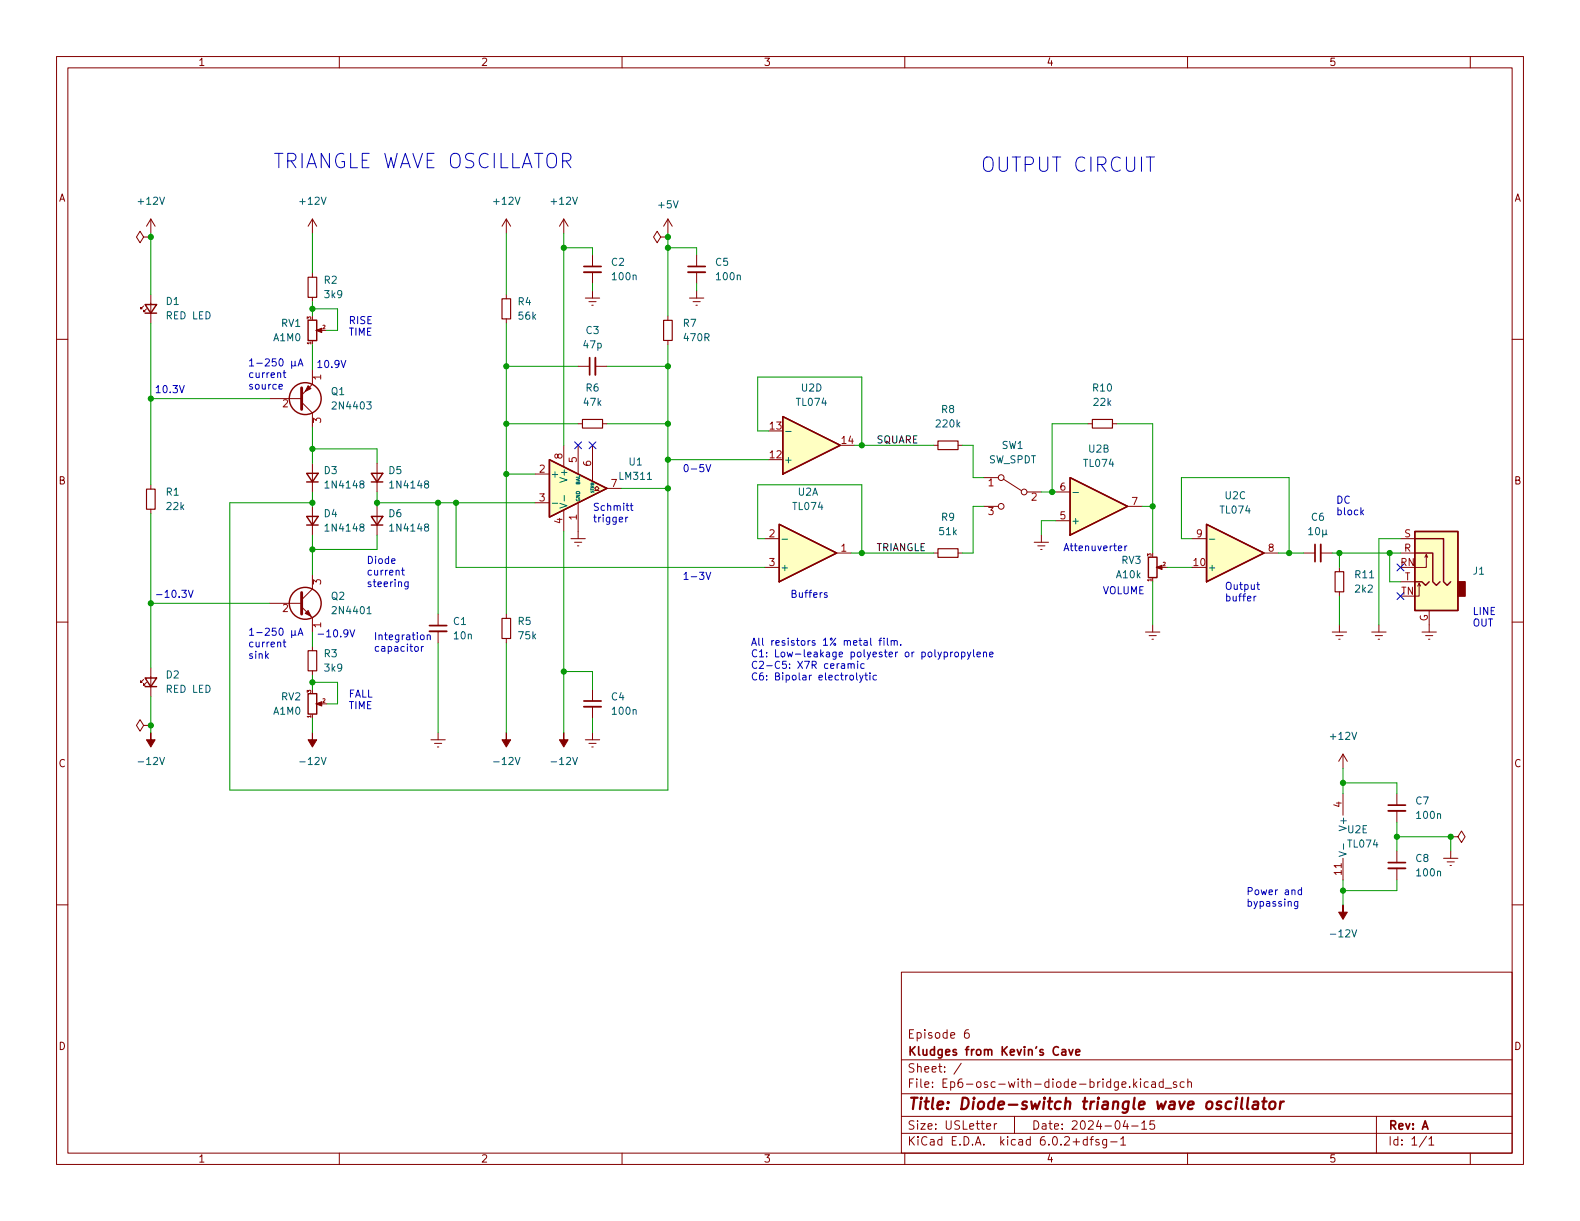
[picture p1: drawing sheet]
<svg xmlns="http://www.w3.org/2000/svg" width="279mm" height="216mm" viewBox="0 0 279 216" stroke-linecap="round" stroke-linejoin="round" font-family="sans-serif">
<g fill="none" stroke="#840000" stroke-width=".18">
<path d="M10 10h259.4v195.9h-259.4zM12 12h255.4v191.9h-255.4zM60 10v2M110 10v2M160 10v2M210 10v2M260 10v2M26.7 38.7v2.6M26.7 38.7l-.8 1.3M26.7 38.7l.7 1.3M55.2 38.7l-.7 1.3M55.2 38.7v2.6"/>
<path d="M55.2 38.7l.8 1.3M89.5 38.7l-.7 1.3M89.5 38.7v2.6M89.5 38.7l.8 1.3M99.7 38.7l-.8 1.3M99.7 38.7v2.6M99.7 38.7l.8 1.3M118.1 38.7v2.6M118.1 38.7l-.8 1.3M118.1 38.7l.8 1.3M10 60h2M25.4 54.1l-.5 .5v-.2v.2h.2"/>
<path d="M25.4 41.9l-.6-1-.7 1 .7 1 .6-1h1.3M25.9 54.6l-.5 .5v-.2v.2h.3M26.7 41.9h.1M26.7 52.1v5.1M55.2 48.3v.7M55.2 52.6v.7M89.5 52.1v.7M89.5 56.4v.8M103.5 52.7h2.5M104.1 53.3h1.3M104.6 54h.3M104.8 45.1v2"/>
<path d="M104.8 48.1v2.1M104.8 51.4v1.3M116.8 41.9l-.6-1-.6 1 .6 1 .6-1h1.3M118.1 41.9h.1M118.1 55.9v.7M121.9 52.7h2.6M122.6 53.3h1.2M123.1 54h.2M123.2 45.1v2M123.2 48.1v2.1M123.2 51.4v1.3M267.4 60h2"/>
<path d="M47.6 70.5h5.7M53.3 71.1l1.9 1.9v2.6M55.2 65.4v2.5l-1.9 2M99.7 78.7v3.9M102.2 74.9h.8M102.2 64.8h2.1M102.2 78.7v5.1M104.8 78.7v6.4M105.3 64.8h2M106.6 74.9h.7M118.1 60.2v.8M165.1 78.7h.8"/>
<path d="M169.4 78.7h.8M192.4 74.9h.8M196.7 74.9h.8M26.7 85.7v.8M26.7 90v.8M55.2 81.9v5.1M55.2 89.5v5.1M66.7 81.9v5.1M66.7 89.5v5.1M94.6 83.8h2.6M94.6 88.9h2.6M99.7 90.2v3.8"/>
<path d="M101 95.3h2.5M101.6 95.9h1.3M102.1 96.5h.3M102.2 88.9v6.4M105.2 86.7h.3l-.3-.3 .3-.4 .4 .4-.4 .3h.4M107.3 86.4h2.6M135.3 95.3h2.5M148 97.8h2.5M165.1 97.8h.8M169.4 97.8h.8M174 89.5h2.5M174 84.5h2.5"/>
<path d="M177.4 84.7l3.2 2M181.6 87h2.5M182.9 95.9h2.5M183.5 96.5h1.3M184 97.2h.3M184.1 94.6v1.3M186.7 92.1h2.5M186.7 87h2.5M199.4 89.5h2.5M210.8 95.3h2.6M223.5 97.8h2.6M230.5 97.8h2"/>
<path d="M233.6 97.8h2M247.6 97.8h2.6M247.6 95.3h2.6M252.2 98l-.2 .6M252.5 98.6l-.3-.6v2.3h-2M10 110h2M26.7 118.1v5.1M47.6 106.7h5.7M53.3 107.3l1.9 1.9v2.6M55.2 101.6v2.5l-1.9 1.9M55.2 114.3v.8M55.2 118.6v.8"/>
<path d="M77.5 108.6v2M77.5 111.6v2.1M89.5 108.6v.7M89.5 112.9v.8M135.3 100.3h2.5M202.6 111.8h2.5M203.2 112.4h1.3M203.7 113h.3M203.8 110.5v1.3M235.6 111.8h2.5M236.2 112.4h1.3M236.7 113h.3"/>
<path d="M236.9 100.3v.8M236.9 104.6v.8M236.9 110.5v1.3M242.6 111.8h2.5M243.2 112.4h1.3M243.7 113h.3M243.8 110.5v1.3M247.6 102.9h2.6M251 103.1l-.3 .5M251.2 103.6l-.2-.5v2.3h-.8M251.5 111.8h2.5M252.1 112.4h1.3"/>
<path d="M252.6 113h.3M252.7 108v3.8M267.4 110h2M25.4 120.1l-.5 .6v-.3v.3h.2M25.4 128.3l-.6-1-.7 1 .7 1 .6-1h1.3M25.9 120.7l-.5 .5v-.3v.3h.3M26.7 128.3h.1M76.2 130.8h2.5M76.8 131.4h1.3M77.3 132.1h.3M77.5 129.5v1.3M103.5 130.8h2.5"/>
<path d="M104.1 131.4h1.3M104.6 132.1h.3M104.8 121.9v2.1M104.8 125v2M104.8 129.5v1.3M237.5 133.4v2.5M237.5 133.4l-.8 1.2M237.5 133.4l.8 1.2M10 160h2M237.5 140.3v3.8M237.5 151.8v3.8M247 140.3v2.1"/>
<path d="M247 143.4v2M247 150.5v2M247 153.5v2.1M255.3 151.8h2.5M255.9 152.4h1.3M256.4 153h.3M256.5 148h1.3l.6 1 .7-1-.7-1.1-.6 1.1M256.5 148h.1M256.5 150.5v1.3M267.4 160h2M159.4 171.9h108v32h-108zM159.4 197.4h108"/>
<path d="M159.4 193.4h108M159.4 187.4h108M170 188l-1.3 1.9M171.3 182.1a.59 .59 0 0 0-.8 .6v.6l.2 .2 .4 .1 .2-.2 .1-.5-.1-.2-.5-.1-.3 .3M174.5 199.2l.7-.2-.1-.3h-.4l-.2 .2v.7h.6M175.8 198.7v1M176.3 198.7h-.3l-.2 .3M179.4 197.4v3M199 198.1l-.4 1.1h.9M199.3 198.7v1M199.8 192.1v.2M200.1 199.1h1.2"/>
<path d="M200.5 190.8v1.5M200.6 191.7l.4 .6M201 191.3l-.5 .6M201.7 190.8v.1M201.7 191.3v1M201.9 198.6l.4-.4v1.5M201.9 199.7h.9M203 191.4l-.4-.1-.3 .3v.4l.2 .2h.5M203.7 191.4h.6v.9M204.1 198.2h-.7l-.1 .7 .2-.2 .5 .1 .2 .2-.1 .5-.2 .2-.6-.2M204.3 191.6l-.5 .1a.29 .29 0 0 0-.2 .3 .29 .29 0 0 0 .2 .3l.5-.1M205.7 191.4l-.4-.1-.3 .3v.4l.1 .2h.6"/>
<path d="M205.7 190.8v1.5M206 192.4h1.2M208 191.4l-.3-.1-.2 .2v.2l.5 .2v.3h-.5M209.4 191.4l-.4-.1-.3 .3v.4l.1 .2h.6M210 191.4l.3-.1 .3 .1 .1 .9M210 190.8v1.5M243.4 197.4v6.5M60 203.9v2M110 203.9v2M159.4 200.4h108M160 203.9v2M192.3 201.5h-.5l-.3 .3v.4l.2 .2h.6"/>
<path d="M192.3 201v1.5M192.8 201.5h.5M193.3 201l-.3 .2v1.3M194.3 201.5h-.3l-.2 .2v.2l.5 .1v.4h-.5M195.7 201.5v1.2l-.3 .3-.4-.1M195.7 201.5h-.4l-.3 .3v.4l.1 .2h.6M196.4 201.9h1.1M198.2 201.4l.4-.4v1.5M198.2 202.5h.8M210 203.9v2M252.3 200.9l-1.3 1.9M252.7 201.4l.4-.4v1.5"/>
<path d="M252.7 202.5h.8M260 203.9v2"/>
<circle cx="177" cy="89.5" r=".51"/>
<circle cx="177" cy="84.5" r=".51"/>
<circle cx="181.1" cy="87" r=".51"/>
</g>
<path d="M218.6 194.8l-.1 1.3M218.7 194.1l-.1 .1 .1 .1 .1-.1-.1-.1v.2M219.7 194.1l-.2 1.7 .2 .3M220.7 194.1l-.2 1.7 .3 .3M221.7 194.9l.2-.1 .5 .1v1.2M222.5 195.2l-.7 .1a.4 .4 0 0 0-.3 .4 .4 .4 0 0 0 .2 .4l.7-.1M223.2 194.8h.8M223.6 194.1l-.2 1.7v.2l.4 .1M224.6 195a.52 .52 0 0 1 .6-.2 .52 .52 0 0 1 .4 .4l-.1 .5a.55 .55 0 0 1-.5 .4 .55 .55 0 0 1-.6-.4zM226.5 194.8l-.2 1.3M227 194.8l-.4 .1-.2 .3" fill="none" stroke="#840000" stroke-width=".4"/>
<path d="M103.3 47.1h3M121.7 47.1h3M104.3 63.2v3.1M232.5 96.3v3M75.9 110.6h3.1M103.3 124h3M245.5 142.4h3M245.5 152.5h3M187.8 185.7h.6l.1 .9M188.5 185.9l-.5 .1a.29 .29 0 0 0-.3 .3 .29 .29 0 0 0 .3 .3l.5-.1M189 185.6l.4 1 .3-1M190.2 186.1l.8-.2-.1-.2-.4-.1-.3 .2 .1 .7h.6" fill="none" stroke="#840000" stroke-width=".3"/>
<g fill="none" stroke="#840000" stroke-width=".25">
<path d="M25.7 53.8h2l-1 1.6zM25.7 55.4h2M54.5 56.6h1.5v3.6h-1.5zM138.4 73.7l10.2 5-10.2 5.1zM54.2 83.7h2.1l-1.1 1.5zM54.2 91.3h2.1l-1.1 1.5zM54.2 85.2h2.1M54.2 92.8h2.1M65.7 83.7h2l-1 1.5zM65.7 91.3h2l-1 1.5zM65.7 85.2h2M65.7 92.8h2"/>
<path d="M97.2 81.3l10.1 5.1-10.1 5zM137.8 92.7l10.2 5.1-10.2 5.1zM189.2 84.5l10.2 5-10.2 5.1zM203.1 98.5h1.5v3.6h-1.5zM213.4 92.7l10.1 5.1-10.1 5.1zM250.2 94h7.6v14h-7.6zM250.2 97.8h3.2v5.1l.6 .6 .6-.6M250.2 95.3h5.1v7.6l.6 .6 .6-.6M25.7 119.9h2l-1 1.5zM250.2 102.9h1.3l.6 .6 .6-.6M25.7 121.4h2M54.5 122.7h1.5v3.6h-1.5z"/>
<circle cx="54" cy="70.5" r="2.82"/>
<circle cx="54" cy="106.7" r="2.82"/>
</g>
<g fill="#ffffc2" stroke="#ffffc2" stroke-width=".18">
<path d="M213.4 92.7l10.1 5.1-10.1 5.1z"/>
<path d="M189.2 84.5l10.2 5-10.2 5.1z"/>
<path d="M250.2 94h7.6v14h-7.6z"/>
<path d="M137.8 92.7l10.2 5.1-10.2 5.1z"/>
<path d="M138.4 73.7l10.2 5-10.2 5.1z"/>
<path d="M97.2 81.3l10.1 5.1-10.1 5z"/>
</g>
<g fill="none" stroke="#006464" stroke-width=".18">
<path d="M138.9 76.3h1M97.7 89h.9M99 89l1.3 .4-1.3 .4M99.8 87.6v1M138.3 95.3h1M189.7 87.1h1M213.9 95.3h.9M231.4 93.6l.4-.3v1.3M231.4 94.6h.7M232.7 93.4l.2-.1a.68 .68 0 0 1 .5 .6 .68 .68 0 0 1-.5 .7l-.2-.2-.1-.3zM233.9 93.7v1.3M234.5 94.4l.2 .2"/>
<path d="M234.5 93.7l-.1 .8-.3 .1-.2-.2M64.9 108.5h.7M236.8 150.6l1.3 .4-1.3 .4M237.6 149.2v1"/>
</g>
<g fill="#840000" stroke="#840000" stroke-width=".18">
<path d="M55.9 58.4l1-.4v.8l-1-.4h.2z"/>
<path d="M204.5 100.3l1-.4v.8l-1-.4h.2z"/>
<path d="M54.5 68.2l.5 .5-1 .5z"/>
<path d="M89.5 129.5v1.3h.8l-.8 1.3-.7-1.3h.7z"/>
<path d="M55.2 129.5v1.3h.8l-.8 1.3-.7-1.3h.7z"/>
<path d="M55.9 124.5l1-.4v.7l-1-.3h.2z"/>
<path d="M99.7 129.5v1.3h.8l-.8 1.3-.8-1.3h.8z"/>
<path d="M54 108.5l.5-.5 .5 1z"/>
<path d="M26.7 129.5v1.3h.7l-.7 1.3-.8-1.3h.8z"/>
<path d="M237.5 160v1.3h.8l-.8 1.3-.8-1.3h.8z"/>
</g>
<path d="M54.5 49h1.5v3.6h-1.5zM88.8 52.8h1.5v3.6h-1.5zM117.3 56.6h1.6v3.6h-1.6zM103 74.2h3.6v1.5h-3.6zM165.9 78h3.5v1.5h-3.5zM193.2 74.2h3.5v1.5h-3.5zM25.9 86.5h1.5v3.5h-1.5zM165.9 97h3.5v1.6h-3.5zM54.5 115.1h1.5v3.5h-1.5zM88.8 109.3h1.5v3.6h-1.5zM236.1 101.1h1.5v3.5h-1.5z" fill="none" stroke="#840000" stroke-width=".2"/>
<path d="M53.3 68.6v3.8M53.3 104.8v3.8" fill="none" stroke="#840000" stroke-width=".51"/>
<path d="M103.3 48.1h3M121.7 48.1h3M105.3 63.2v3.1M233.6 96.3v3M75.9 111.6h3.1M103.3 125h3M245.5 143.4h3M245.5 153.5h3" fill="none" stroke="#840000" stroke-width=".33"/>
<path d="M257.8 102.9h1.3v2.5h-1.3z" fill="#840000" stroke="#840000" stroke-width=".25"/>
<g fill="none" stroke="#0000c2" stroke-width=".18">
<path d="M31.7 68.2l.5 1.2 .4-1.2M44.1 63.8l.4-.4v1.3M44.1 64.7h.8M45.4 64.2h1M46.9 63.6l.5-.2 .2 .4-.7 .9h.7M48.8 63.4h-.6l-.1 .7 .2-.2 .4 .1 .2 .2-.1 .4-.2 .1-.5-.1M49.3 68.4l.6-.1v-.3h-.4l-.2 .1 .1 .6h.5M49.5 63.6l.1-.2a.68 .68 0 0 1 .5 .7 .68 .68 0 0 1-.5 .6l-.1-.1-.2-.4zM50.1 65.9h.4M50.2 65.5v1.1l.3 .2M51.6 63.9v1.2M52.2 64.5l.2 .2"/>
<path d="M52.2 63.9l-.1 .8h-.3l-.2-.2M52.7 64.7l.4-1.3 .5 1.3M52.8 64.4h.6M60.3 63.7l.4 1.3 .5-1.3M110.7 91.5v.8M111 91.5l-.3 .2M111.4 89.4h.5M111.6 89v1.1l.3 .2M124.8 82.1l.5 1.3 .4-1.3M197.8 97l.6-.2-.1-.2-.3-.1-.2 .2v.6h.5M198.9 96.5v.9M199.3 96.5l-.4 .3"/>
<path d="M240.8 90.5l.3 .5M241.1 90.2l-.4 .5M33.3 104.4l.4 1.2 .5-1.2M44.1 111.4l.4-.3v1.2M44.1 112.3h.8M45.4 111.9h1M46.9 111.2l.5-.1 .2 .3-.7 .9h.7M48.8 111.1h-.6l-.1 .6 .2-.1h.4l.2 .2-.1 .4-.2 .1-.5-.1M49.5 111.1h.1a.68 .68 0 0 1 .5 .6 .68 .68 0 0 1-.5 .6 .84 .84 0 0 1-.1-1.2zM50.1 113.5h.4M50.2 113.1v1.1l.3 .2M51.6 111.5v1.3"/>
<path d="M52.2 112.2l.2 .1M52.2 111.5l-.1 .8h-.3l-.2-.1M52.7 112.3l.4-1.2 .5 1.2M52.8 112h.6M61.9 111.4l.4 1.2 .4-1.2M71 100.8h.5M71.2 100.4v1.1l.3 .2M72.2 102.9v1l-.3 .3-.3-.1M72.2 102.9h-.4l-.2 .2 .1 .6h.5M73.4 114.4l.3-.1 .3 .3v.3l-.3 .3-.3-.1-.1-.2zM74.5 112.3h.3l.2 .2v.4l-.2 .2h-.3l-.2-.2zM74.5 114.3v.9"/>
<path d="M74.9 114.3l-.4 .3M75.6 112.4l.1-.1h.3l.1 .8M75.6 112.3v.8M124.8 101.2l.5 1.3 .4-1.3M146.2 104.8h-.3l-.1 .2v.2l.4 .1v.3h-.4M150 117.5l.1-.2 .4 .1v.8M150 117.3v.9M150.4 119.5l.3-.1 .2 .2v.4l-.2 .2h-.3l-.1-.2zM150.5 117.5l.2-.2 .3 .1 .1 .8M151.5 119v1.1l.2 .1M151.7 117.3v.9M152 119.4l.3 .8"/>
<path d="M152.6 119.4l-.4 1.1-.2 .2M152.8 117.4l-.4-.1-.2 .3 .1 .5h.5M152.9 119.4h.5M153.1 119v1.1l.3 .1M153.8 119v.1M153.8 119.4v.8M154 112.8v1.1l.1 .2M155 119.5l-.4-.1-.2 .2 .1 .6h.5M155.4 113.3h.5M155.9 112.8l-.3 .2v1.1M156.3 112.8v.2M156.3 113.3v.8"/>
<path d="M156.9 112.8v1.1l.2 .2M157.6 113.4l.2-.1h.3v.8M157.6 113.3v.8M158.1 113.4l.2-.1h.3l.1 .8M159.3 114v.1M168.1 115.3v.9M168.5 115.3l-.4 .2M169 115.4l.3-.1 .2 .2v.4l-.2 .3-.3-.1-.2-.2zM170 115.4l.4-.1 .2 .2-.1 .6h-.5M170 115.3v1.3M171.1 115.3l.3 .9M171.7 115.3l-.4 1.2-.2 .1"/>
<path d="M172.2 114.9v1.1l.1 .2M172.8 115.7l.6-.1-.1-.2-.4-.1-.1 .2v.6h.5M173.9 115.4l.2-.1 .3 .1 .1 .8M173.9 115.3v.9M175 115.7l.6-.1-.1-.2-.3-.1-.2 .2 .1 .6h.4M221.8 105.4v.9M222.1 105.4l-.3 .3M222.2 103.4h.5M222.4 103v1l.3 .2M229.5 159.4v1l-.2 .3-.4-.1M229.5 159.5l-.4-.1-.2 .2 .1 .6h.5M230.2 157.4h-.4l-.2 .2 .1 .5h.5"/>
<path d="M230.2 156.9v1.3"/>
</g>
<g fill="none" stroke="#009600" stroke-width=".18">
<path d="M26.7 41.3v10.8M26.7 57.2v28.5M55.2 41.3v7M55.2 53.3v2.6M55.2 54.6h4.5v3.8h-1.9M89.5 41.3v10.8M89.5 57.2v51.4M99.7 41.3v37.4M99.7 43.8h5.1v1.3M104.8 50.2v1.2M118.1 41.3v14.6M118.1 43.8h5.1v1.3"/>
<path d="M123.2 50.2v1.2M26.7 70.5h20.9M55.2 61v4.4M55.2 75.6v6.3M55.2 79.4h11.5v2.5M89.5 74.9h12.7M89.5 64.8h12.7M107.3 74.9h10.8M107.3 64.8h10.8M118.1 61v78.7h-77.5v-50.8h14.6M135.9 76.2h-1.9v-9.5h18.4v12M151.1 78.7h14"/>
<path d="M170.2 78.7h1.9v5.8h1.9M192.4 74.9h-6.3v12.1M197.5 74.9h6.3v22.9M26.7 90.8v27.3M55.2 87v2.5M55.2 94.6v7M66.7 88.9h27.9M66.7 94.6v2.6h-11.5M66.7 87v2.5M77.5 88.9v19.7M80.6 88.9v11.4h54.7M89.5 83.8h5.1"/>
<path d="M99.7 94v35.5M109.9 86.4h8.2M118.1 81.3h17.8M135.3 95.3h-1.3v-9.6h18.4v12.1M150.5 97.8h14.6M174 89.5h-1.9v8.3h-1.9M184.1 87h2.6M186.7 92.1h-2.6v2.5M201.9 89.5h1.9M210.8 95.3h-1.9v-10.8h19.1v13.3M226.1 97.8h4.4M235.6 97.8h12"/>
<path d="M236.9 97.8v2.5M245.7 97.8v5.1h1.9M247.6 95.3h-3.8v15.2M26.7 106.7h20.9M55.2 111.8v2.5M55.2 119.4v2.5M77.5 113.7v15.8M89.5 113.7v15.8M99.7 118.7h5.1v3.2M203.8 102.9v7.6M206.4 100.3h4.4M236.9 105.4v5.1"/>
<path d="M26.7 123.2v6.3M55.2 127v2.5M55.2 120.7h4.5v3.8h-1.9M104.8 127v2.5M237.5 135.9v4.4M237.5 138.4h9.5v1.9M237.5 155.6v4.4M247 145.4v5.1M247 155.6v1.9h-9.5M247 148h9.5v2.5"/>
</g>
<path d="M101.6 78.1l1.2 1.2M102.8 78.1l-1.2 1.2M104.2 78.1l1.2 1.2M105.4 78.1l-1.2 1.2M247 99.7l1.3 1.2M248.3 99.7l-1.3 1.2M247 104.8l1.3 1.2M248.3 104.8l-1.3 1.2" fill="none" stroke="#000084" stroke-width=".18"/>
<g fill="#009600" stroke="#009600" stroke-width=".18">
<circle cx="118.1" cy="41.9" r=".46"/>
<circle cx="99.7" cy="43.8" r=".46"/>
<circle cx="118.1" cy="64.8" r=".46"/>
<circle cx="118.1" cy="74.9" r=".46"/>
<circle cx="186.1" cy="87" r=".46"/>
<circle cx="26.7" cy="128.3" r=".46"/>
<circle cx="26.7" cy="106.7" r=".46"/>
<circle cx="55.2" cy="88.9" r=".46"/>
<circle cx="55.2" cy="97.2" r=".46"/>
<circle cx="55.2" cy="120.7" r=".46"/>
<circle cx="236.9" cy="97.8" r=".46"/>
<circle cx="228" cy="97.8" r=".46"/>
<circle cx="245.7" cy="97.8" r=".46"/>
<circle cx="203.8" cy="89.5" r=".46"/>
<circle cx="89.5" cy="74.9" r=".46"/>
<circle cx="55.2" cy="54.6" r=".46"/>
<circle cx="55.2" cy="79.4" r=".46"/>
<circle cx="89.5" cy="64.8" r=".46"/>
<circle cx="66.7" cy="88.9" r=".46"/>
<circle cx="77.5" cy="88.9" r=".46"/>
<circle cx="89.5" cy="83.8" r=".46"/>
<circle cx="80.6" cy="88.9" r=".46"/>
<circle cx="26.7" cy="70.5" r=".46"/>
<circle cx="99.7" cy="118.7" r=".46"/>
<circle cx="26.7" cy="41.9" r=".46"/>
<circle cx="118.1" cy="43.8" r=".46"/>
<circle cx="118.1" cy="81.3" r=".46"/>
<circle cx="118.1" cy="86.4" r=".46"/>
<circle cx="152.4" cy="78.7" r=".46"/>
<circle cx="152.4" cy="97.8" r=".46"/>
<circle cx="247" cy="148" r=".46"/>
<circle cx="237.5" cy="138.4" r=".46"/>
<circle cx="237.5" cy="157.5" r=".46"/>
<circle cx="256.5" cy="148" r=".46"/>
</g>
<g font-size="3.5" fill="#0000c2">
<text x="48.3" y="29.8">TRIANGLE WAVE OSCILLATOR</text>
<text x="173.4" y="30.4">OUTPUT CIRCUIT</text>
</g>
<text font-size="2.8" fill="#840000" x="160.4" y="196.2">Title: Diode-switch triangle wave oscillator</text>
<g font-size="2.1" fill="#840000">
<text x="160.4" y="183.6">Episode 6</text>
<text x="160.4" y="189.7">Sheet: /</text>
<text x="160.4" y="186.7">Kludges from Kevin's Cave</text>
<text x="160.4" y="192.4">File: Ep6-osc-with-diode-bridge.kicad_sch</text>
<text x="160.4" y="202.5">KiCad E.D.A. kicad 6.0.2+dfsg-1</text>
<text x="160.4" y="199.7">Size: USLetter</text>
<text x="182.4" y="199.7">Date: 2024-04-15</text>
<text x="245.4" y="199.7">Rev: A</text>
<text x="245.4" y="202.5">Id: 1/1</text>
</g>
<g font-size="1.8" fill="#840000">
<text x="35" y="11.6">1</text>
<text x="85" y="11.6">2</text>
<text x="135" y="11.6">3</text>
<text x="185" y="11.6">4</text>
<text x="235" y="11.6">5</text>
<text x="10.3" y="35.6">A</text>
<text x="267.7" y="35.6">A</text>
<text x="10.3" y="85.7">B</text>
<text x="267.7" y="85.7">B</text>
<text x="10.3" y="135.6">C</text>
<text x="267.7" y="135.6">C</text>
<text x="10.3" y="185.7">D</text>
<text x="267.7" y="185.7">D</text>
<text x="35" y="205.6">1</text>
<text x="85" y="205.6">2</text>
<text x="135" y="205.6">3</text>
<text x="185" y="205.6">4</text>
<text x="235" y="205.6">5</text>
</g>
<g font-size="1.8" fill="#006464">
<text x="24.6" y="36.2">+12V</text>
<text x="53.2" y="36.2">+12V</text>
<text x="87.4" y="36.2">+12V</text>
<text x="97.6" y="36.2">+12V</text>
<text x="116.5" y="36.8">+5V</text>
<text x="108.1" y="47">C2</text>
<text x="126.6" y="47">C5</text>
<text x="29.4" y="53.9">D1</text>
<text x="57.3" y="50.2">R2</text>
<text x="57.5" y="52.7">3k9</text>
<text x="91.6" y="54">R4</text>
<text x="108.4" y="49.5">100n</text>
<text x="126.8" y="49.5">100n</text>
<text x="29.5" y="56.5">RED LED</text>
<text x="49.8" y="57.8">RV1</text>
<text x="91.8" y="56.5">56k</text>
<text x="103.7" y="59.1">C3</text>
<text x="120.8" y="57.8">R7</text>
<text x="48.4" y="60.3">A1M0</text>
<text x="103.3" y="61.6">47p</text>
<text x="121.1" y="60.3">470R</text>
<text x="58.6" y="69.8">Q1</text>
<text x="103.3" y="71.8">47k</text>
<text x="103.6" y="69.2">R6</text>
<text x="141" y="71.8">TL074</text>
<text x="141.7" y="69.2">U2D</text>
<text x="193.3" y="69.2">R10</text>
<text x="193.5" y="71.8">22k</text>
<text x="59.1" y="72.4">2N4403</text>
<text x="165.7" y="75.6">220k</text>
<text x="166.5" y="73">R8</text>
<text x="57.3" y="83.8">D3</text>
<text x="68.8" y="83.8">D5</text>
<text x="111.3" y="82.3">U1</text>
<text x="138.6" y="81.9">+</text>
<text x="174.8" y="81.9">SW_SPDT</text>
<text x="177.2" y="79.4">SW1</text>
<text x="191.8" y="82.5">TL074</text>
<text x="192.5" y="80">U2B</text>
<text x="29.4" y="87.6">R1</text>
<text x="57.8" y="86.4">1N4148</text>
<text x="69.3" y="86.4">1N4148</text>
<text x="97.3" y="84.5">+</text>
<text x="100.3" y="84.9" transform="rotate(-90 100.3 84.9)">V+</text>
<text x="109.6" y="84.8">LM311</text>
<text x="141.1" y="87.6">U2A</text>
<text x="216.7" y="88.3">U2C</text>
<text x="29.5" y="90.2">22k</text>
<text x="57.3" y="91.4">D4</text>
<text x="57.8" y="94">1N4148</text>
<text x="68.8" y="91.4">D6</text>
<text x="69.3" y="94">1N4148</text>
<text x="140.3" y="90.2">TL074</text>
<text x="166.2" y="94.6">51k</text>
<text x="166.5" y="92.1">R9</text>
<text x="189.4" y="92.7">+</text>
<text x="215.9" y="90.8">TL074</text>
<text x="231.9" y="92.1">C6</text>
<text x="137.9" y="101">+</text>
<text x="198.3" y="99.7">RV3</text>
<text x="213.5" y="101">+</text>
<text x="260.5" y="101.6">J1</text>
<text x="58.6" y="106">Q2</text>
<text x="197.5" y="102.2">A10k</text>
<text x="239.7" y="102.2">R11</text>
<text x="239.7" y="104.8">2k2</text>
<text x="59.1" y="108.6">2N4401</text>
<text x="80.2" y="110.5">C1</text>
<text x="80.3" y="113">10n</text>
<text x="91.6" y="110.5">R5</text>
<text x="91.8" y="113">75k</text>
<text x="29.4" y="120">D2</text>
<text x="57.3" y="116.2">R3</text>
<text x="57.5" y="118.7">3k9</text>
<text x="29.5" y="122.5">RED LED</text>
<text x="49.8" y="123.8">RV2</text>
<text x="108.1" y="123.8">C4</text>
<text x="48.4" y="126.4">A1M0</text>
<text x="108.4" y="126.4">100n</text>
<text x="235.4" y="130.8">+12V</text>
<text x="24.8" y="135.3">-12V</text>
<text x="53.4" y="135.3">-12V</text>
<text x="87.7" y="135.3">-12V</text>
<text x="97.8" y="135.3">-12V</text>
<text x="250.4" y="142.2">C7</text>
<text x="238.1" y="146.5" transform="rotate(-90 238.1 146.5)">V+</text>
<text x="238.3" y="147.3">U2E</text>
<text x="238.5" y="149.9">TL074</text>
<text x="250.6" y="144.8">100n</text>
<text x="250.4" y="152.4">C8</text>
<text x="250.6" y="154.9">100n</text>
<text x="235.6" y="165.7">-12V</text>
</g>
<g font-size="1.8" fill="#0000c2">
<text x="61.6" y="57.3">RISE</text>
<text x="61.6" y="59.3">TIME</text>
<text x="55.9" y="65.1">10.9V</text>
<text x="27.3" y="69.5">10.3V</text>
<text x="43.8" y="66.8">current</text>
<text x="43.8" y="68.9">source</text>
<text x="120.6" y="83.5">0-5V</text>
<text x="236.2" y="89">DC</text>
<text x="104.8" y="90.3">Schmitt</text>
<text x="104.8" y="92.4">trigger</text>
<text x="236.2" y="91.1">block</text>
<text x="64.8" y="99.7">Diode</text>
<text x="64.8" y="101.7">current</text>
<text x="188" y="97.4">Attenuverter</text>
<text x="27.3" y="105.7">-10.3V</text>
<text x="64.8" y="103.8">steering</text>
<text x="120.6" y="102.5">1-3V</text>
<text x="139.7" y="105.7">Buffers</text>
<text x="194.9" y="105.1">VOLUME</text>
<text x="216.5" y="104.3">Output</text>
<text x="216.5" y="106.3">buffer</text>
<text x="55.9" y="112.7">-10.9V</text>
<text x="66" y="113.2">Integration</text>
<text x="260.3" y="108.7">LINE</text>
<text x="260.3" y="110.8">OUT</text>
<text x="43.8" y="114.4">current</text>
<text x="43.8" y="116.5">sink</text>
<text x="66" y="115.2">capacitor</text>
<text x="132.7" y="114.2">All resistors 1% metal film.</text>
<text x="132.7" y="116.2">C1: Low-leakage polyester or polypropylene</text>
<text x="132.7" y="118.3">C2-C5: X7R ceramic</text>
<text x="61.6" y="123.3">FALL</text>
<text x="61.6" y="125.4">TIME</text>
<text x="132.7" y="120.3">C6: Bipolar electrolytic</text>
<text x="220.3" y="158.3">Power and</text>
<text x="220.3" y="160.3">bypassing</text>
</g>
<g font-size="1.8" fill="#a90000">
<text x="56.8" y="67.2" transform="rotate(-90 56.8 67.2)">1</text>
<text x="50" y="72">2</text>
<text x="56.8" y="74.8" transform="rotate(-90 56.8 74.8)">3</text>
<text x="136.2" y="75.9">13</text>
<text x="95.4" y="83.6">2</text>
<text x="99.4" y="81.1" transform="rotate(-90 99.4 81.1)">8</text>
<text x="102" y="81.8" transform="rotate(-90 102 81.8)">5</text>
<text x="104.5" y="82.4" transform="rotate(-90 104.5 82.4)">6</text>
<text x="136.2" y="81">12</text>
<text x="148.9" y="78.5">14</text>
<text x="95.4" y="88.6">3</text>
<text x="108.1" y="86.1">7</text>
<text x="174.8" y="86">1</text>
<text x="182.4" y="88.5">2</text>
<text x="187.5" y="86.7">6</text>
<text x="200.2" y="89.3">7</text>
<text x="99.4" y="92.6" transform="rotate(-90 99.4 92.6)">4</text>
<text x="102" y="91.9" transform="rotate(-90 102 91.9)">1</text>
<text x="136" y="95">2</text>
<text x="174.8" y="91.1">3</text>
<text x="187.5" y="91.8">5</text>
<text x="211.6" y="95">9</text>
<text x="248.3" y="95">S</text>
<text x="136" y="100.1">3</text>
<text x="148.7" y="97.5">1</text>
<text x="211.1" y="100.1">10</text>
<text x="224.3" y="97.5">8</text>
<text x="247.6" y="100.1">RN</text>
<text x="248.3" y="97.5">R</text>
<text x="56.8" y="103.4" transform="rotate(-90 56.8 103.4)">3</text>
<text x="247.7" y="105.2">TN</text>
<text x="248.4" y="102.6">T</text>
<text x="50" y="108.2">2</text>
<text x="56.8" y="111" transform="rotate(-90 56.8 111)">1</text>
<text x="252.5" y="109.9" transform="rotate(-90 252.5 109.9)">G</text>
<text x="237.2" y="142.7" transform="rotate(-90 237.2 142.7)">4</text>
<text x="237.2" y="154.7" transform="rotate(-90 237.2 154.7)">11</text>
</g>
<g font-size="1.8" fill="#0f0f0f">
<text x="154.9" y="78.4">SQUARE</text>
<text x="154.9" y="97.4">TRIANGLE</text>
</g>
<g font-size=".9" fill="#a90000">
<text x="55" y="56.4" transform="rotate(-90 55 56.4)">3</text>
<text x="57" y="58.2">2</text>
<text x="55" y="60.9" transform="rotate(-90 55 60.9)">1</text>
<text x="203.6" y="98.4" transform="rotate(-90 203.6 98.4)">3</text>
<text x="205.6" y="100.1">2</text>
<text x="203.6" y="102.8" transform="rotate(-90 203.6 102.8)">1</text>
<text x="55" y="122.5" transform="rotate(-90 55 122.5)">3</text>
<text x="57" y="124.2">2</text>
<text x="55" y="126.9" transform="rotate(-90 55 126.9)">1</text>
</g>
<g font-size=".9" fill="#006464">
<text x="102.6" y="88.8" transform="rotate(-90 102.6 88.8)">GND</text>
<text x="102.6" y="85.8" transform="rotate(-90 102.6 85.8)">BAL</text>
</g>
<text font-size=".7" fill="#006464" x="105" y="87.1" transform="rotate(-90 105 87.1)">STRB</text>
</svg>
